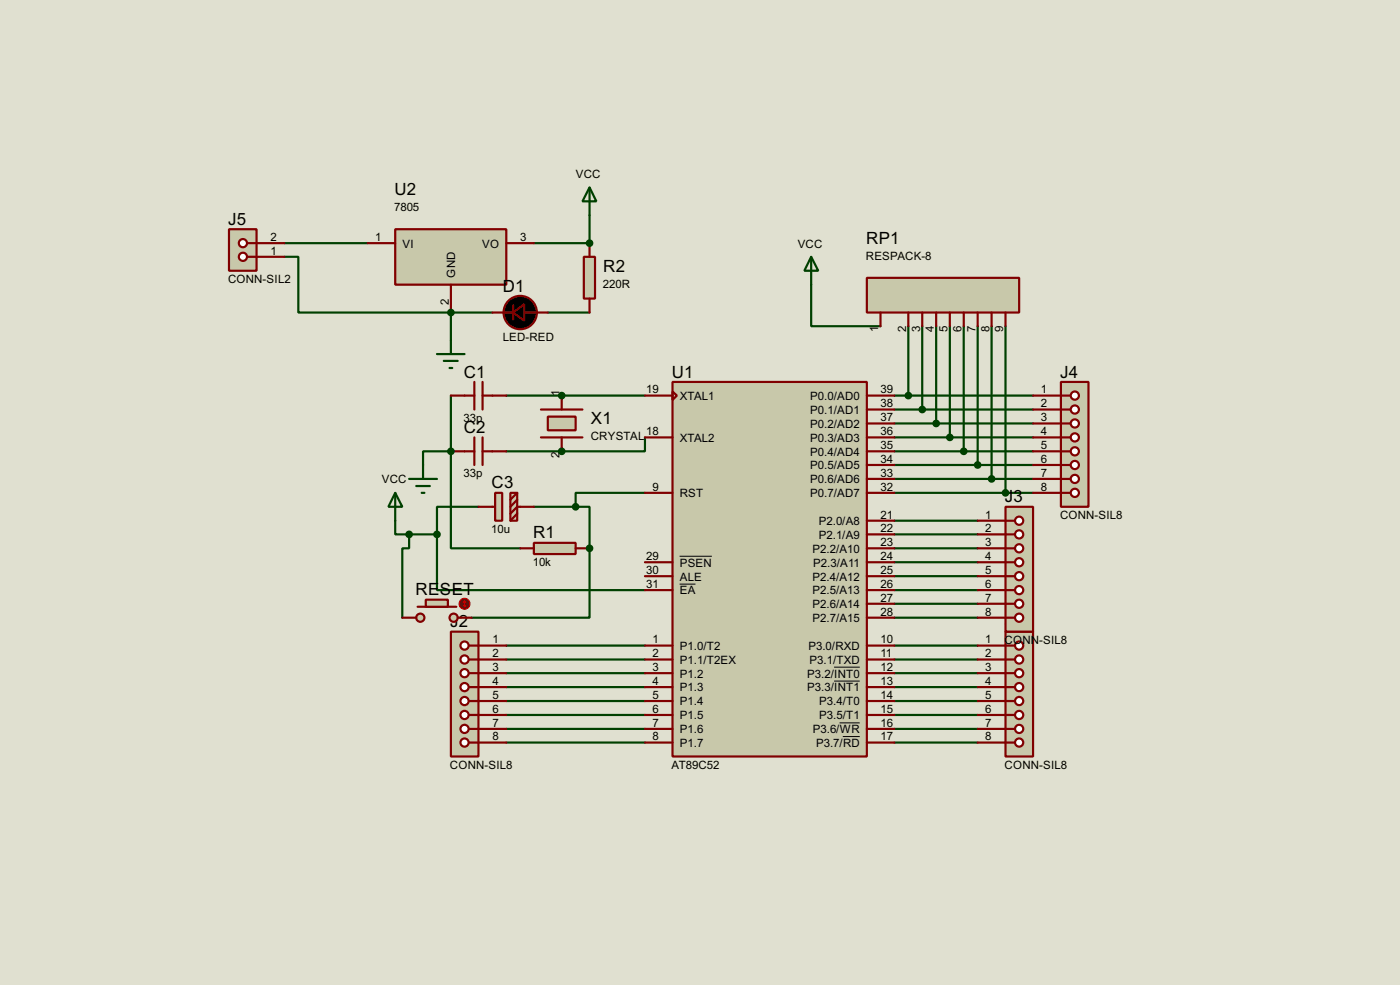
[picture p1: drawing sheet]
<svg xmlns="http://www.w3.org/2000/svg" width="256mm" height="180mm" viewBox="0 0 256 180" stroke-linecap="round" stroke-linejoin="round" font-family="sans-serif">
<path d="M0 0h256.5v180.3h-256.5z" fill="#e0e0d0"/>
<path d="M102.9 72.4h15.3" fill="none" stroke="#004000" stroke-width=".4"/>
<circle cx="102.9" cy="72.4" r=".2" fill="#004000"/>
<path d="M92.8 72.4h10.1M118.2 80.1v2.5h-15.3" fill="none" stroke="#004000" stroke-width=".4"/>
<circle cx="102.9" cy="82.6" r=".2" fill="#004000"/>
<path d="M82.6 72.4v10.2M92.8 82.6h10.1" fill="none" stroke="#004000" stroke-width=".4"/>
<circle cx="82.6" cy="82.6" r=".2" fill="#004000"/>
<g fill="none" stroke="#004000" stroke-width=".4">
<path d="M52.1 47h2.6v10.2h27.9M52.1 44.5h15.3M148.6 52.1v7.6h12.7M166.4 59.7v12.7M169 59.7v15.3M171.5 59.7v17.8M174 59.7v20.4M176.6 59.7v22.9M179.1 59.7v25.4M181.7 59.7v28M184.2 59.7v30.5M163.9 72.4h25.4"/>
<path d="M163.9 75h25.4M163.9 77.5h25.4M77.5 85.1v-2.5h5.1v17.8h12.7M163.9 95.3h15.2M163.9 97.8h15.2M163.9 80.1h25.4M163.9 82.6h25.4M163.9 85.1h25.4M163.9 87.7h25.4M163.9 90.2h25.4M92.8 118.2h25.4M163.9 118.2h15.2"/>
<path d="M163.9 100.4h15.2M163.9 102.9h15.2M163.9 105.5h15.2M163.9 108h15.2M163.9 110.5h15.2M163.9 113.1h15.2M92.8 120.7h25.4M92.8 123.2h25.4M92.8 125.8h25.4M92.8 128.3h25.4M92.8 130.9h25.4M92.8 133.4h25.4"/>
<path d="M92.8 135.9h25.4M163.9 120.7h15.2M163.9 123.2h15.2M163.9 125.8h15.2M163.9 128.3h15.2M163.9 130.9h15.2M163.9 133.4h15.2M163.9 135.9h15.2"/>
</g>
<circle cx="82.6" cy="57.2" r=".2" fill="#004000"/>
<path d="M82.6 57.2h7.6M97.8 44.5h10.2M100.4 57.2h7.6" fill="none" stroke="#004000" stroke-width=".4"/>
<circle cx="108" cy="44.5" r=".2" fill="#004000"/>
<path d="M108 39.4v5.1M82.6 57.2v5.1M72.4 95.3v2.5h2.6M75 97.8v2.6h-1.3v12.7M75 97.8h5.1M80.1 97.8v10.2h38.1M87.7 92.8h-7.6v5M97.8 92.8h7.7M105.5 92.8h2.5v7.6M118.2 90.2h-12.7v2.6" fill="none" stroke="#004000" stroke-width=".4"/>
<circle cx="108" cy="100.4" r=".2" fill="#004000"/>
<path d="M108 100.4v12.7h-21.6" fill="none" stroke="#004000" stroke-width=".4"/>
<path d="M123.2 69.9h35.6v68.6h-35.6z" fill="#c8c8aa" stroke="#800000" stroke-width=".4"/>
<g fill="none" stroke="#800000" stroke-width=".4">
<path d="M99.1 75h7.6M118.2 72.4h5M123.2 71.7l.8 .7-.8 .8zM158.8 72.4h5.1M158.8 75h5.1M158.8 77.5h5.1M99.1 80.1h7.6M118.2 80.1h5M118.2 90.2h5M158.8 80.1h5.1M158.8 90.2h5.1M158.8 82.6h5.1"/>
<path d="M158.8 85.1h5.1M158.8 87.7h5.1M158.8 95.3h5.1M158.8 97.8h5.1M118.2 105.5h5M118.2 108h5M118.2 102.9h5M118.2 118.2h5M158.8 105.5h5.1M158.8 108h5.1M158.8 102.9h5.1M158.8 118.2h5.1"/>
<path d="M158.8 113.1h5.1M158.8 100.4h5.1M158.8 110.5h5.1M118.2 120.7h5M118.2 123.2h5M118.2 125.8h5M118.2 128.3h5M118.2 130.9h5M118.2 133.4h5M118.2 135.9h5M158.8 120.7h5.1M158.8 123.2h5.1"/>
<path d="M158.8 125.8h5.1M158.8 128.3h5.1M158.8 130.9h5.1M158.8 133.4h5.1M158.8 135.9h5.1"/>
</g>
<path d="M124.5 106.9h2.9M124.5 101.8h5.9M152.8 122.1h4.7M152.8 124.7h4.7M153.8 132.3h3.7M154.4 134.8h3.1" fill="none" stroke="#000" stroke-width=".18"/>
<path d="M100.4 76.3h5.1v2.5h-5.1z" fill="#c8c8aa" stroke="#800000" stroke-width=".4"/>
<path d="M82.6 72.4h4.3M86.9 69.9v5.1M88.4 69.9v5.1M88.4 72.4h4.4M102.9 72.4v2.6M82.6 82.6h4.3M86.9 80.1v5M88.4 80.1v5M88.4 82.6h4.4M102.9 80.1v2.5" fill="none" stroke="#800000" stroke-width=".4"/>
<g fill="#004000" stroke="#004000" stroke-width=".4">
<circle cx="102.9" cy="72.4" r=".5"/>
<circle cx="102.9" cy="82.6" r=".5"/>
<circle cx="82.6" cy="82.6" r=".5"/>
</g>
<path d="M75 87.7h5.1M76.3 89h2.5M77.3 90.2h.5M77.5 85.1v2.6" fill="none" stroke="#004000" stroke-width=".4"/>
<path d="M97.8 99.4h7.7v2h-7.7z" fill="#c8c8aa" stroke="#800000" stroke-width=".4"/>
<path d="M95.3 100.4h2.5M105.5 100.4h2.5" fill="none" stroke="#800000" stroke-width=".4"/>
<path d="M72.4 90.2l1.3 2.6h-2.5zM72.4 90.2v5.1" fill="none" stroke="#004000" stroke-width=".4"/>
<path d="M184.2 115.6h5.1v22.9h-5.1z" fill="#c8c8aa" stroke="#800000" stroke-width=".4"/>
<path d="M184.2 118.2h1.8" fill="none" stroke="#800000" stroke-width=".4"/>
<circle cx="186.7" cy="118.2" r=".75" fill="#feffff" stroke="#800000" stroke-width=".4"/>
<path d="M184.2 120.7h1.8" fill="none" stroke="#800000" stroke-width=".4"/>
<circle cx="186.7" cy="120.7" r=".75" fill="#feffff" stroke="#800000" stroke-width=".4"/>
<path d="M184.2 123.2h1.8" fill="none" stroke="#800000" stroke-width=".4"/>
<circle cx="186.7" cy="123.2" r=".75" fill="#feffff" stroke="#800000" stroke-width=".4"/>
<path d="M184.2 125.8h1.8" fill="none" stroke="#800000" stroke-width=".4"/>
<circle cx="186.7" cy="125.8" r=".75" fill="#feffff" stroke="#800000" stroke-width=".4"/>
<path d="M184.2 128.3h1.8" fill="none" stroke="#800000" stroke-width=".4"/>
<circle cx="186.7" cy="128.3" r=".75" fill="#feffff" stroke="#800000" stroke-width=".4"/>
<path d="M184.2 130.9h1.8" fill="none" stroke="#800000" stroke-width=".4"/>
<circle cx="186.7" cy="130.9" r=".75" fill="#feffff" stroke="#800000" stroke-width=".4"/>
<path d="M184.2 133.4h1.8" fill="none" stroke="#800000" stroke-width=".4"/>
<circle cx="186.7" cy="133.4" r=".75" fill="#feffff" stroke="#800000" stroke-width=".4"/>
<path d="M184.2 135.9h1.8" fill="none" stroke="#800000" stroke-width=".4"/>
<circle cx="186.7" cy="135.9" r=".75" fill="#feffff" stroke="#800000" stroke-width=".4"/>
<path d="M179.1 118.2h5.1M179.1 120.7h5.1M179.1 123.2h5.1M179.1 125.8h5.1M179.1 128.3h5.1M179.1 130.9h5.1M179.1 133.4h5.1M179.1 135.9h5.1" fill="none" stroke="#800000" stroke-width=".4"/>
<path d="M82.6 115.6h5.1v22.9h-5.1z" fill="#c8c8aa" stroke="#800000" stroke-width=".4"/>
<path d="M85.9 118.2h1.8" fill="none" stroke="#800000" stroke-width=".4"/>
<circle cx="85.1" cy="118.2" r=".75" fill="#feffff" stroke="#800000" stroke-width=".4"/>
<path d="M85.9 120.7h1.8" fill="none" stroke="#800000" stroke-width=".4"/>
<circle cx="85.1" cy="120.7" r=".75" fill="#feffff" stroke="#800000" stroke-width=".4"/>
<path d="M85.9 123.2h1.8" fill="none" stroke="#800000" stroke-width=".4"/>
<circle cx="85.1" cy="123.2" r=".75" fill="#feffff" stroke="#800000" stroke-width=".4"/>
<path d="M85.9 125.8h1.8" fill="none" stroke="#800000" stroke-width=".4"/>
<circle cx="85.1" cy="125.8" r=".75" fill="#feffff" stroke="#800000" stroke-width=".4"/>
<path d="M85.9 128.3h1.8" fill="none" stroke="#800000" stroke-width=".4"/>
<circle cx="85.1" cy="128.3" r=".75" fill="#feffff" stroke="#800000" stroke-width=".4"/>
<path d="M85.9 130.9h1.8" fill="none" stroke="#800000" stroke-width=".4"/>
<circle cx="85.1" cy="130.9" r=".75" fill="#feffff" stroke="#800000" stroke-width=".4"/>
<path d="M85.9 133.4h1.8" fill="none" stroke="#800000" stroke-width=".4"/>
<circle cx="85.1" cy="133.4" r=".75" fill="#feffff" stroke="#800000" stroke-width=".4"/>
<path d="M85.9 135.9h1.8" fill="none" stroke="#800000" stroke-width=".4"/>
<circle cx="85.1" cy="135.9" r=".75" fill="#feffff" stroke="#800000" stroke-width=".4"/>
<path d="M87.7 118.2h5.1M87.7 120.7h5.1M87.7 123.2h5.1M87.7 125.8h5.1M87.7 128.3h5.1M87.7 130.9h5.1M87.7 133.4h5.1M87.7 135.9h5.1" fill="none" stroke="#800000" stroke-width=".4"/>
<path d="M184.2 92.8h5.1v22.8h-5.1z" fill="#c8c8aa" stroke="#800000" stroke-width=".4"/>
<path d="M184.2 95.3h1.8" fill="none" stroke="#800000" stroke-width=".4"/>
<circle cx="186.7" cy="95.3" r=".75" fill="#feffff" stroke="#800000" stroke-width=".4"/>
<path d="M184.2 97.8h1.8" fill="none" stroke="#800000" stroke-width=".4"/>
<circle cx="186.7" cy="97.8" r=".75" fill="#feffff" stroke="#800000" stroke-width=".4"/>
<path d="M184.2 100.4h1.8" fill="none" stroke="#800000" stroke-width=".4"/>
<circle cx="186.7" cy="100.4" r=".75" fill="#feffff" stroke="#800000" stroke-width=".4"/>
<path d="M184.2 102.9h1.8" fill="none" stroke="#800000" stroke-width=".4"/>
<circle cx="186.7" cy="102.9" r=".75" fill="#feffff" stroke="#800000" stroke-width=".4"/>
<path d="M184.2 105.5h1.8" fill="none" stroke="#800000" stroke-width=".4"/>
<circle cx="186.7" cy="105.5" r=".75" fill="#feffff" stroke="#800000" stroke-width=".4"/>
<path d="M184.2 108h1.8" fill="none" stroke="#800000" stroke-width=".4"/>
<circle cx="186.7" cy="108" r=".75" fill="#feffff" stroke="#800000" stroke-width=".4"/>
<path d="M184.2 110.5h1.8" fill="none" stroke="#800000" stroke-width=".4"/>
<circle cx="186.7" cy="110.5" r=".75" fill="#feffff" stroke="#800000" stroke-width=".4"/>
<path d="M184.2 113.1h1.8" fill="none" stroke="#800000" stroke-width=".4"/>
<circle cx="186.7" cy="113.1" r=".75" fill="#feffff" stroke="#800000" stroke-width=".4"/>
<path d="M179.1 95.3h5.1M179.1 97.8h5.1M179.1 100.4h5.1M179.1 102.9h5.1M179.1 105.5h5.1M179.1 108h5.1M179.1 110.5h5.1M179.1 113.1h5.1" fill="none" stroke="#800000" stroke-width=".4"/>
<path d="M194.4 69.9h5v22.9h-5z" fill="#c8c8aa" stroke="#800000" stroke-width=".4"/>
<path d="M194.4 72.4h1.7" fill="none" stroke="#800000" stroke-width=".4"/>
<circle cx="196.9" cy="72.4" r=".75" fill="#feffff" stroke="#800000" stroke-width=".4"/>
<path d="M194.4 75h1.7" fill="none" stroke="#800000" stroke-width=".4"/>
<circle cx="196.9" cy="75" r=".75" fill="#feffff" stroke="#800000" stroke-width=".4"/>
<path d="M194.4 77.5h1.7" fill="none" stroke="#800000" stroke-width=".4"/>
<circle cx="196.9" cy="77.5" r=".75" fill="#feffff" stroke="#800000" stroke-width=".4"/>
<path d="M194.4 80.1h1.7" fill="none" stroke="#800000" stroke-width=".4"/>
<circle cx="196.9" cy="80.1" r=".75" fill="#feffff" stroke="#800000" stroke-width=".4"/>
<path d="M194.4 82.6h1.7" fill="none" stroke="#800000" stroke-width=".4"/>
<circle cx="196.9" cy="82.6" r=".75" fill="#feffff" stroke="#800000" stroke-width=".4"/>
<path d="M194.4 85.1h1.7" fill="none" stroke="#800000" stroke-width=".4"/>
<circle cx="196.9" cy="85.1" r=".75" fill="#feffff" stroke="#800000" stroke-width=".4"/>
<path d="M194.4 87.7h1.7" fill="none" stroke="#800000" stroke-width=".4"/>
<circle cx="196.9" cy="87.7" r=".75" fill="#feffff" stroke="#800000" stroke-width=".4"/>
<path d="M194.4 90.2h1.7" fill="none" stroke="#800000" stroke-width=".4"/>
<circle cx="196.9" cy="90.2" r=".75" fill="#feffff" stroke="#800000" stroke-width=".4"/>
<path d="M189.3 72.4h5.1M189.3 75h5.1M189.3 77.5h5.1M189.3 80.1h5.1M189.3 82.6h5.1M189.3 85.1h5.1M189.3 87.7h5.1M189.3 90.2h5.1" fill="none" stroke="#800000" stroke-width=".4"/>
<path d="M158.8 50.9h27.9v6.3h-27.9z" fill="#c8c8aa" stroke="#800000" stroke-width=".4"/>
<path d="M161.3 57.2v2.5M166.4 57.2v2.5M169 57.2v2.5M171.5 57.2v2.5M174 57.2v2.5M176.6 57.2v2.5M179.1 57.2v2.5M181.7 57.2v2.5M184.2 57.2v2.5" fill="none" stroke="#800000" stroke-width=".4"/>
<g fill="#004000" stroke="#004000" stroke-width=".4">
<circle cx="166.4" cy="72.4" r=".5"/>
<circle cx="168.9" cy="75" r=".5"/>
<circle cx="171.5" cy="77.5" r=".5"/>
<circle cx="174" cy="80.1" r=".5"/>
<circle cx="176.5" cy="82.6" r=".5"/>
<circle cx="179.1" cy="85.1" r=".5"/>
<circle cx="181.6" cy="87.7" r=".5"/>
<circle cx="184.2" cy="90.2" r=".5"/>
</g>
<path d="M148.6 47l1.3 2.6h-2.5zM148.6 47v5.1" fill="none" stroke="#004000" stroke-width=".4"/>
<path d="M72.4 42h20.4v10.1h-20.4z" fill="#c8c8aa" stroke="#800000" stroke-width=".4"/>
<path d="M67.4 44.5h5M82.6 52.1v5.1M92.8 44.5h5" fill="none" stroke="#800000" stroke-width=".4"/>
<path d="M42 42h5v7.6h-5z" fill="#c8c8aa" stroke="#800000" stroke-width=".4"/>
<path d="M45.3 47h1.7" fill="none" stroke="#800000" stroke-width=".4"/>
<circle cx="44.5" cy="47" r=".75" fill="#feffff" stroke="#800000" stroke-width=".4"/>
<path d="M45.3 44.5h1.7" fill="none" stroke="#800000" stroke-width=".4"/>
<circle cx="44.5" cy="44.5" r=".75" fill="#feffff" stroke="#800000" stroke-width=".4"/>
<path d="M47 47h5.1M47 44.5h5.1M90.2 57.2h3.8M94 55.9v2.6M96.1 57.2h4.3" fill="none" stroke="#800000" stroke-width=".4"/>
<g fill="#000" stroke="#800000" stroke-width=".4">
<path d="M94 57.2l2.1-1.5v3z"/>
<circle cx="95.3" cy="57.2" r="3.1"/>
</g>
<circle cx="82.6" cy="57.2" r=".5" fill="#004000" stroke="#004000" stroke-width=".4"/>
<path d="M107 47h2v7.7h-2z" fill="#c8c8aa" stroke="#800000" stroke-width=".4"/>
<path d="M108 44.5v2.5M108 54.7v2.5" fill="none" stroke="#800000" stroke-width=".4"/>
<path d="M108 34.3l1.3 2.6h-2.6zM108 34.3v5.1M80.1 64.8h5M81.3 66.1h2.6M82.4 67.4h.5M82.6 62.3v2.5" fill="none" stroke="#004000" stroke-width=".4"/>
<circle cx="108" cy="44.5" r=".5" fill="#004000" stroke="#004000" stroke-width=".4"/>
<g fill="#c8c8aa" stroke="#800000" stroke-width=".4">
<path d="M90.7 90.2h1.3v5.1h-1.3z"/>
<path d="M93.5 90.2h1.3v5.1h-1.3z"/>
</g>
<path d="M87.7 92.8h3M94.8 90.2l-1.3 1.3M94.8 91.5l-1.3 1.3M94.8 94l-1.3 1.3M97.8 92.8h-3l-1.3 1.2" fill="none" stroke="#800000" stroke-width=".4"/>
<g fill="#004000" stroke="#004000" stroke-width=".4">
<circle cx="105.4" cy="92.8" r=".5"/>
<circle cx="80" cy="97.8" r=".5"/>
</g>
<g fill="#c8c8aa" stroke="#800000" stroke-width=".4">
<circle cx="83.1" cy="113.1" r=".75"/>
<circle cx="77" cy="113.1" r=".75"/>
</g>
<path d="M76.5 111.1h7.1" fill="none" stroke="#800000" stroke-width=".4"/>
<path d="M78 109.8h4.1v1.3h-4.1z" fill="#c8c8aa" stroke="#800000" stroke-width=".4"/>
<path d="M73.7 113.1h2.6M83.9 113.1h2.5" fill="none" stroke="#800000" stroke-width=".4"/>
<circle cx="85.1" cy="110.5" r="1" fill="#400000" stroke="#f00" stroke-width=".2"/>
<path d="M84.9 110.8l.2 .3M85.1 110v1.1M85.1 110l-.2 .3M85.1 110l.3 .3M85.4 110.8l-.3 .3" fill="none" stroke="#f00" stroke-width=".2"/>
<g fill="#004000" stroke="#004000" stroke-width=".4">
<circle cx="74.9" cy="97.8" r=".5"/>
<circle cx="108" cy="100.4" r=".5"/>
</g>
<g font-size="3.5">
<text x="72.3" y="35.8">U2</text>
<text x="41.8" y="41.2">J5</text>
<text x="158.7" y="44.6">RP1</text>
<text x="92.1" y="53.3">D1</text>
<text x="110.5" y="49.7">R2</text>
<text x="85" y="69.1">C1</text>
<text x="123.1" y="69.1">U1</text>
<text x="194.2" y="69.1">J4</text>
<text x="108.3" y="77.6">X1</text>
<text x="85" y="79.3">C2</text>
<text x="90.1" y="89.4">C3</text>
<text x="184.1" y="92">J3</text>
<text x="97.7" y="98.6">R1</text>
<text x="76.1" y="109">RESET</text>
<text x="82.5" y="114.8">J2</text>
<text x="184.1" y="114.8">J1</text>
</g>
<g font-size="2.4">
<text x="105.5" y="32.6">VCC</text>
<text x="72.2" y="38.6">7805</text>
<text x="49.6" y="46.6">1</text>
<text x="49.6" y="44.1">2</text>
<text x="68.8" y="44.1">1</text>
<text x="73.7" y="45.3">VI</text>
<text x="88.3" y="45.3">VO</text>
<text x="95.3" y="44.1">3</text>
<text x="146.1" y="45.3">VCC</text>
<text x="158.6" y="47.6">RESPACK-8</text>
<text x="41.8" y="51.8">CONN-SIL2</text>
<text x="83.4" y="50.8" transform="rotate(-90 83.4 50.8)">GND</text>
<text x="110.5" y="52.6">220R</text>
<text x="82.2" y="55.8" transform="rotate(-90 82.2 55.8)">2</text>
<text x="92.1" y="62.4">LED-RED</text>
<text x="160.9" y="60.9" transform="rotate(-90 160.9 60.9)">1</text>
<text x="166" y="60.9" transform="rotate(-90 166 60.9)">2</text>
<text x="168.6" y="60.9" transform="rotate(-90 168.6 60.9)">3</text>
<text x="171.1" y="60.9" transform="rotate(-90 171.1 60.9)">4</text>
<text x="173.6" y="60.9" transform="rotate(-90 173.6 60.9)">5</text>
<text x="176.2" y="60.9" transform="rotate(-90 176.2 60.9)">6</text>
<text x="178.7" y="60.9" transform="rotate(-90 178.7 60.9)">7</text>
<text x="181.3" y="60.9" transform="rotate(-90 181.3 60.9)">8</text>
<text x="183.8" y="60.9" transform="rotate(-90 183.8 60.9)">9</text>
<text x="118.4" y="72">19</text>
<text x="161.3" y="72">39</text>
<text x="190.7" y="72">1</text>
<text x="84.9" y="77.2">33p</text>
<text x="102.5" y="72.4" transform="rotate(-90 102.5 72.4)">1</text>
<text x="124.5" y="73.2">XTAL1</text>
<text x="148.4" y="73.2">P0.0/AD0</text>
<text x="148.4" y="75.8">P0.1/AD1</text>
<text x="161.3" y="74.6">38</text>
<text x="161.3" y="77.1">37</text>
<text x="190.7" y="74.6">2</text>
<text x="190.7" y="77.1">3</text>
<text x="102.5" y="83.7" transform="rotate(-90 102.5 83.7)">2</text>
<text x="108.2" y="80.6">CRYSTAL</text>
<text x="118.4" y="79.7">18</text>
<text x="124.5" y="80.8">XTAL2</text>
<text x="148.4" y="78.3">P0.2/AD2</text>
<text x="148.4" y="80.8">P0.3/AD3</text>
<text x="148.4" y="83.4">P0.4/AD4</text>
<text x="161.3" y="79.7">36</text>
<text x="161.3" y="82.2">35</text>
<text x="190.7" y="79.7">4</text>
<text x="190.7" y="82.2">5</text>
<text x="69.9" y="88.5">VCC</text>
<text x="84.9" y="87.3">33p</text>
<text x="119.6" y="89.8">9</text>
<text x="148.4" y="85.9">P0.5/AD5</text>
<text x="148.4" y="88.5">P0.6/AD6</text>
<text x="161.3" y="84.7">34</text>
<text x="161.3" y="87.3">33</text>
<text x="161.3" y="89.8">32</text>
<text x="190.7" y="84.7">6</text>
<text x="190.7" y="87.3">7</text>
<text x="190.7" y="89.8">8</text>
<text x="124.5" y="91">RST</text>
<text x="148.4" y="91">P0.7/AD7</text>
<text x="161.3" y="94.9">21</text>
<text x="180.5" y="94.9">1</text>
<text x="194.2" y="95">CONN-SIL8</text>
<text x="90" y="97.5">10u</text>
<text x="148.8" y="101.2">P2.2/A10</text>
<text x="150" y="96.1">P2.0/A8</text>
<text x="150" y="98.6">P2.1/A9</text>
<text x="161.3" y="97.4">22</text>
<text x="161.3" y="100">23</text>
<text x="180.5" y="97.4">2</text>
<text x="180.5" y="100">3</text>
<text x="97.6" y="103.6">10k</text>
<text x="118.4" y="105.1">30</text>
<text x="118.4" y="107.6">31</text>
<text x="118.4" y="102.5">29</text>
<text x="124.5" y="106.3">ALE</text>
<text x="124.5" y="103.7">PSEN</text>
<text x="148.8" y="106.3">P2.4/A12</text>
<text x="149" y="103.7">P2.3/A11</text>
<text x="161.3" y="102.5">24</text>
<text x="161.3" y="105.1">25</text>
<text x="161.3" y="107.6">26</text>
<text x="180.5" y="102.5">4</text>
<text x="180.5" y="105.1">5</text>
<text x="180.5" y="107.6">6</text>
<text x="124.5" y="108.8">EA</text>
<text x="148.8" y="113.9">P2.7/A15</text>
<text x="148.8" y="108.8">P2.5/A13</text>
<text x="148.8" y="111.3">P2.6/A14</text>
<text x="161.3" y="112.7">28</text>
<text x="161.3" y="110.1">27</text>
<text x="180.5" y="110.1">7</text>
<text x="180.5" y="112.7">8</text>
<text x="90.2" y="117.8">1</text>
<text x="119.6" y="117.8">1</text>
<text x="124.5" y="119">P1.0/T2</text>
<text x="148.1" y="119">P3.0/RXD</text>
<text x="161.3" y="117.8">10</text>
<text x="180.5" y="117.8">1</text>
<text x="184" y="117.8">CONN-SIL8</text>
<text x="90.2" y="120.3">2</text>
<text x="90.2" y="122.8">3</text>
<text x="90.2" y="125.4">4</text>
<text x="119.6" y="120.3">2</text>
<text x="119.6" y="122.8">3</text>
<text x="119.6" y="125.4">4</text>
<text x="124.5" y="121.5">P1.1/T2EX</text>
<text x="124.5" y="124">P1.2</text>
<text x="147.9" y="124">P3.2/INT0</text>
<text x="148.3" y="121.5">P3.1/TXD</text>
<text x="161.3" y="120.3">11</text>
<text x="161.3" y="122.8">12</text>
<text x="161.3" y="125.4">13</text>
<text x="180.5" y="120.3">2</text>
<text x="180.5" y="122.8">3</text>
<text x="180.5" y="125.4">4</text>
<text x="90.2" y="127.9">5</text>
<text x="90.2" y="130.5">6</text>
<text x="119.6" y="127.9">5</text>
<text x="119.6" y="130.5">6</text>
<text x="124.5" y="126.6">P1.3</text>
<text x="124.5" y="129.1">P1.4</text>
<text x="124.5" y="131.7">P1.5</text>
<text x="147.9" y="126.6">P3.3/INT1</text>
<text x="150.1" y="129.1">P3.4/T0</text>
<text x="150.1" y="131.7">P3.5/T1</text>
<text x="161.3" y="127.9">14</text>
<text x="161.3" y="130.5">15</text>
<text x="180.5" y="127.9">5</text>
<text x="180.5" y="130.5">6</text>
<text x="90.2" y="133">7</text>
<text x="90.2" y="135.5">8</text>
<text x="119.6" y="133">7</text>
<text x="119.6" y="135.5">8</text>
<text x="124.5" y="134.2">P1.6</text>
<text x="124.5" y="136.7">P1.7</text>
<text x="148.9" y="134.2">P3.6/WR</text>
<text x="149.5" y="136.7">P3.7/RD</text>
<text x="161.3" y="135.5">17</text>
<text x="161.3" y="133">16</text>
<text x="180.5" y="133">7</text>
<text x="180.5" y="135.5">8</text>
<text x="82.4" y="140.7">CONN-SIL8</text>
<text x="123" y="140.7">AT89C52</text>
<text x="184" y="140.7">CONN-SIL8</text>
</g>
</svg>
